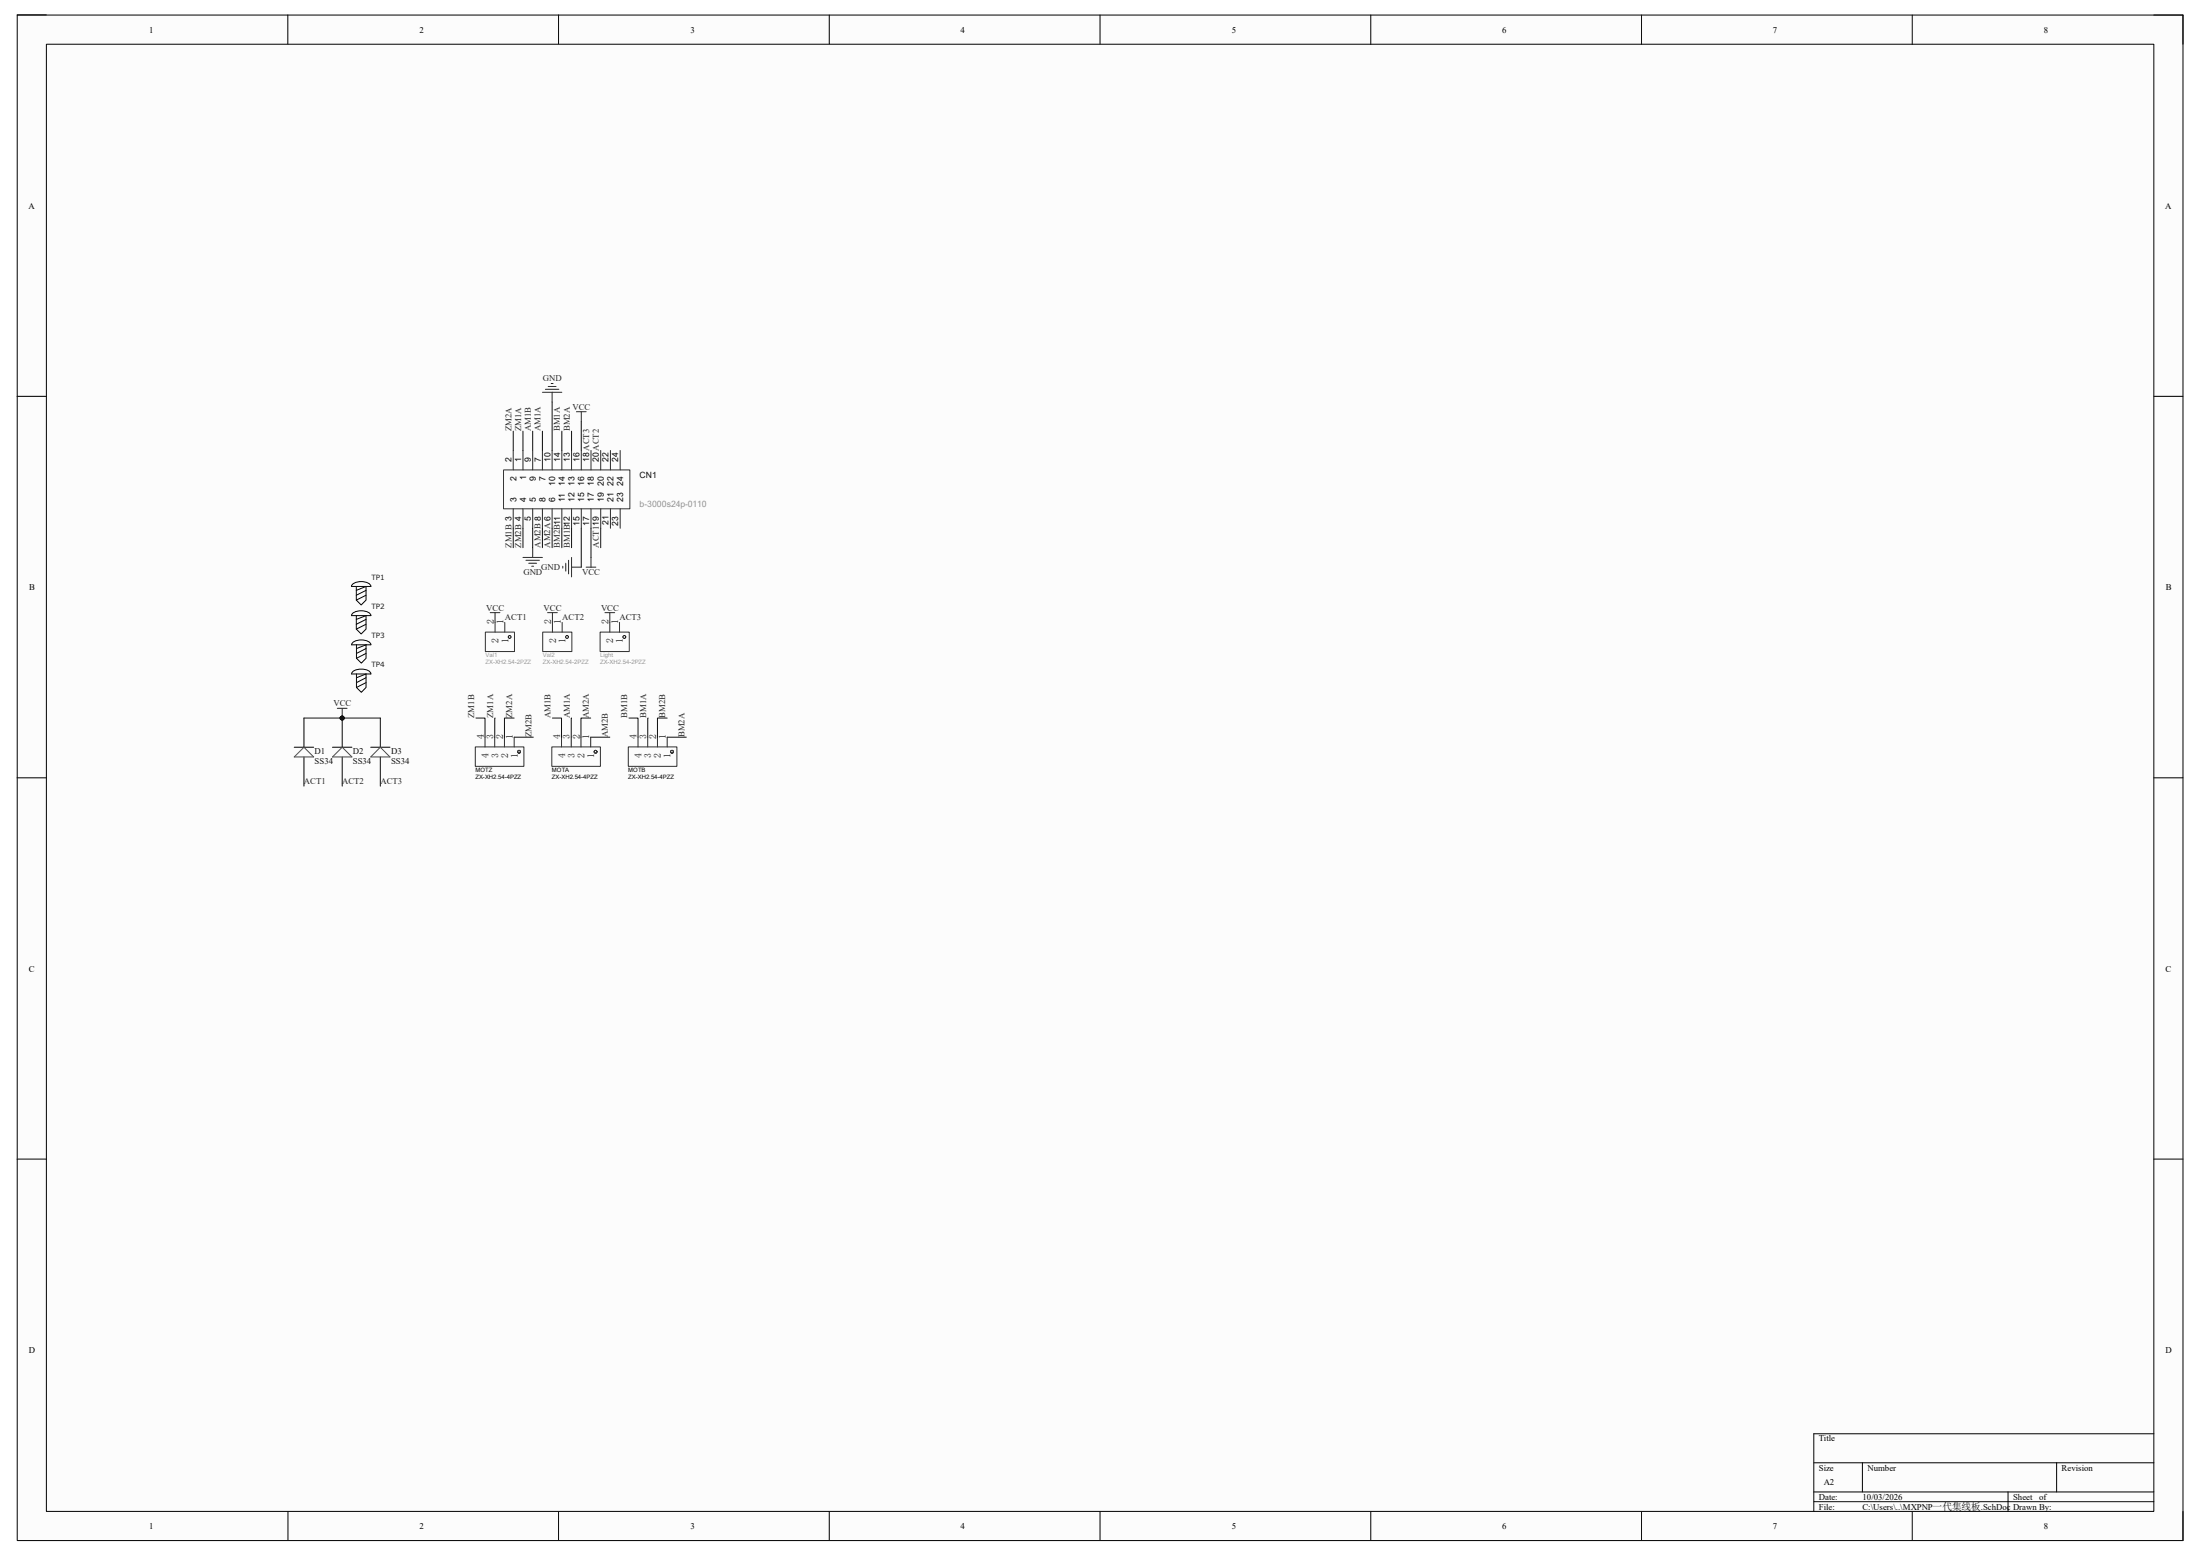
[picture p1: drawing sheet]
<svg xmlns="http://www.w3.org/2000/svg" width="297mm" height="210mm" viewBox="0 0 297 210" stroke-linecap="round" stroke-linejoin="round" font-family="sans-serif">
<path d="M2.3 2h292.4v205.9h-292.4z" fill="#fcfcfc"/>
<path d="M2.3 2h292.4v205.9h-292.4z" fill="none" stroke="#000" stroke-width=".14"/>
<path d="M6.3 6h284.5v198h-284.5z" fill="#fcfcfc"/>
<g fill="none" stroke="#000" stroke-width=".14">
<path d="M2.3 2h3.9M6.3 6h284.5v198h-284.5zM38.9 2v3.9M75.4 2v3.9M112 2v3.9M148.5 2v3.9M185.1 2v4M221.6 2v4M258.2 2v4M290.8 2h3.9v4M2.3 53.5h3.9M290.8 53.5h3.9"/>
<path d="M47.6 78.9a2.02 2.02 0 0 1 2.4 0l.1 .2h-2.6zM48.1 79.1v1.9l.7 .6 .6-.6v-1.9l-1.3 .6M49.4 79.7l-1.3 .6M47.6 82.8a2.02 2.02 0 0 1 2.4 0l.1 .3h-2.6zM47.6 86.8a2 2 0 0 1 2.4 0l.1 .2h-2.6zM47.6 90.7a2.03 2.03 0 0 1 2.4 0l.1 .3h-2.6zM48.1 83.1v1.8l.7 .7 .6-.7v-1.8l-1.3 .5M48.1 87v1.8l.7 .7 .6-.7v-1.8l-1.3 .5M48.1 91v1.8l.7 .6 .6-.6v-1.8l-1.3 .5M49.4 80.3l-1.3 .7M49.4 83.6l-1.3 .6M49.4 84.2l-1.3 .7"/>
<path d="M49.4 87.5l-1.3 .7M49.4 88.2l-1.3 .6M49.4 91.5l-1.3 .6M49.4 92.1l-1.3 .7M51.3 96.9v3.9M2.3 105h3.9M50.1 100.8h2.6M51.3 102.2v3.9M290.8 105h3.9M2.3 156.4h3.9M290.8 156.4h3.9M244.9 197.4h45.9"/>
<path d="M251.5 197.4v3.9M277.7 197.4v3.9M290.8 193.5h-45.9v10.5M38.9 204v3.9M75.4 204v3.9M112 204v3.9M148.5 204v3.9M185.1 204v3.9M221.6 204v3.9M244.9 201.3h45.9M244.9 202.6h45.9M258.2 204v3.9"/>
<path d="M271.1 201.3v2.7M294.7 204v3.9"/>
<circle cx="68.8" cy="86" r=".19"/>
<circle cx="76.6" cy="86" r=".19"/>
<circle cx="84.3" cy="86" r=".2"/>
</g>
<g fill="none" stroke="#303030" stroke-width=".14">
<path d="M68 63.4h17v5.3h-17zM65.5 85.3h4v2.6h-4zM73.3 85.3h3.9v2.6h-3.9zM81 85.3h4v2.6h-4zM64.2 100.8h6.5v2.6h-6.5zM74.5 100.8h6.6v2.6h-6.6zM84.8 100.8h6.6v2.6h-6.6zM90.6 101.3h.3v.3h-.3z"/>
<circle cx="70.1" cy="101.5" r=".19"/>
<circle cx="80.4" cy="101.5" r=".19"/>
<circle cx="90.7" cy="101.5" r=".2"/>
</g>
<g fill="none" stroke="#292929" stroke-width=".14">
<path d="M69.3 60.8v2.6M69.3 68.7v2.6M70.6 60.8v2.6M70.6 68.7v2.6M71.9 60.8v2.6M71.9 68.7v2.6M73.2 60.8v2.6M73.2 68.7v2.6M74.5 60.8v2.6M74.5 68.7v2.6M75.9 60.8v2.6M75.9 68.7v2.6"/>
<path d="M77.2 60.8v2.6M77.2 68.7v2.6M78.5 60.8v2.6M78.5 68.7v2.6M79.8 60.8v2.6M79.8 68.7v2.6M81.1 60.8v2.6M81.1 68.7v2.6M82.4 60.8v2.6M82.4 68.7v2.6M83.7 60.8v2.6M83.7 68.7v2.6"/>
<path d="M65.5 99.5v1.3M66.8 99.5v1.3M66.8 84v1.3M68.1 99.5v1.3M68.2 84v1.3M69.4 99.5v1.3M74.6 84v1.3M75.8 99.5v1.3M75.9 84v1.3M77.1 99.5v1.3M78.4 99.5v1.3M79.8 99.5v1.3"/>
<path d="M82.3 84v1.3M83.6 84v1.3M86.1 99.5v1.3M87.5 99.5v1.3M88.8 99.5v1.3M90.1 99.5v1.3"/>
</g>
<g fill="none" stroke="#262626" stroke-width=".14">
<path d="M73.2 52.9h2.7M73.6 52.5h1.9M74 52.2h1.1M74.4 51.8h.3M74.5 52.9v1.4M77.8 55.6h1.3M78.5 55.6v1.3M70.6 75.2h2.6M71 75.6h1.8M71.4 76h1.1M71.8 76.4h.2M71.9 73.9v1.3"/>
<path d="M76 76.4v.3M76.4 76v1.1M76.8 75.6v1.8M77.2 76.5h1.3M77.2 75.2v2.7M79.1 76.5h1.4M79.8 75.2v1.3M66.2 82.7h1.3M66.8 82.7v1.3M73.9 82.7h1.3M74.6 82.7v1.3M81.7 82.7h1.3"/>
<path d="M82.3 82.7v1.3"/>
</g>
<g fill="none" stroke="#0e0e0e" stroke-width=".14">
<path d="M69.3 58.2v2.6M70.6 58.2v2.6M71.9 58.2v2.6M73.2 58.2v2.6M74.5 54.3v6.5M75.9 58.2v2.6M77.2 58.2v2.6M78.5 56.9v3.9M69.3 71.3v2.6M70.6 71.3v2.6M71.9 71.3v2.6M73.2 71.3v2.6"/>
<path d="M74.5 71.3v2.6M75.9 71.3v2.6M77.2 71.3v2.6M78.5 71.3v5.2M79.8 71.3v3.9M81.1 71.3v2.6M64.3 96.9h1.2v2.6M66.8 96.9v2.6M69.4 96.9h-1.3v2.6M69.4 99.5h2.6M74.6 96.9h1.2v2.6M77.2 96.9l-.1 2.6"/>
<path d="M79.8 96.9h-1.4v2.6M79.8 99.5h2.5M84.9 96.9h1.2v2.6M87.5 96.9v2.6M90.1 96.9h-1.3v2.6M90.1 99.5h2.6"/>
</g>
<path d="M51.3 100.8l1.4 1.4h-2.6z" fill="none" stroke="#4c4c4c" stroke-width=".14"/>
<circle cx="46.2" cy="96.9" r=".26" fill="#0e0e0e"/>
<circle cx="46.2" cy="96.9" r=".26" fill="none" stroke="#0e0e0e" stroke-width=".14"/>
<path d="M46.2 96.9v3.9" fill="none" stroke="#000" stroke-width=".14"/>
<circle cx="46.2" cy="96.9" r=".26" fill="#0e0e0e"/>
<circle cx="46.2" cy="96.9" r=".26" fill="none" stroke="#0e0e0e" stroke-width=".14"/>
<path d="M41 96.9v3.9M39.7 100.8h2.7M41 102.2v3.9M44.9 100.8h2.6M46.2 102.2v3.9" fill="none" stroke="#000" stroke-width=".14"/>
<path d="M41 100.8l1.4 1.4h-2.7zM46.2 100.8l1.3 1.4h-2.6z" fill="none" stroke="#4c4c4c" stroke-width=".14"/>
<path d="M45.5 95.6h1.4M46.2 95.6v1.3" fill="none" stroke="#262626" stroke-width=".14"/>
<circle cx="46.2" cy="96.9" r=".26" fill="#0e0e0e"/>
<g fill="none" stroke="#0e0e0e" stroke-width=".14">
<path d="M41 96.9h10.3"/>
<circle cx="46.2" cy="96.9" r=".26"/>
</g>
<circle cx="46.2" cy="96.9" r=".26" fill="#0e0e0e"/>
<circle cx="46.2" cy="96.9" r=".26" fill="none" stroke="#0e0e0e" stroke-width=".14"/>
<g font-size="1.3">
<text x="66.7" y="84.3" transform="rotate(-90 66.7 84.3)">2</text>
<text x="67.3" y="86.8" transform="rotate(-90 67.3 86.8)">2</text>
<text x="68" y="84.3" transform="rotate(-90 68 84.3)">1</text>
<text x="68.6" y="86.7" transform="rotate(-90 68.6 86.7)">1</text>
<text x="74.4" y="84.3" transform="rotate(-90 74.4 84.3)">2</text>
<text x="75.1" y="86.8" transform="rotate(-90 75.1 86.8)">2</text>
<text x="75.7" y="84.3" transform="rotate(-90 75.7 84.3)">1</text>
<text x="76.4" y="86.7" transform="rotate(-90 76.4 86.7)">1</text>
<text x="82.1" y="84.3" transform="rotate(-90 82.1 84.3)">2</text>
<text x="82.8" y="86.8" transform="rotate(-90 82.8 86.8)">2</text>
<text x="83.5" y="84.3" transform="rotate(-90 83.5 84.3)">1</text>
<text x="84.1" y="86.7" transform="rotate(-90 84.1 86.7)">1</text>
<text x="65.3" y="99.8" transform="rotate(-90 65.3 99.8)">4</text>
<text x="66.6" y="99.8" transform="rotate(-90 66.6 99.8)">3</text>
<text x="67.9" y="99.8" transform="rotate(-90 67.9 99.8)">2</text>
<text x="69.3" y="99.8" transform="rotate(-90 69.3 99.8)">1</text>
<text x="75.6" y="99.8" transform="rotate(-90 75.6 99.8)">4</text>
<text x="77" y="99.8" transform="rotate(-90 77 99.8)">3</text>
<text x="78.3" y="99.8" transform="rotate(-90 78.3 99.8)">2</text>
<text x="79.6" y="99.8" transform="rotate(-90 79.6 99.8)">1</text>
<text x="86" y="99.8" transform="rotate(-90 86 99.8)">4</text>
<text x="87.3" y="99.8" transform="rotate(-90 87.3 99.8)">3</text>
<text x="88.6" y="99.8" transform="rotate(-90 88.6 99.8)">2</text>
<text x="89.9" y="99.8" transform="rotate(-90 89.9 99.8)">1</text>
<text x="66" y="102.3" transform="rotate(-90 66 102.3)">4</text>
<text x="67.3" y="102.3" transform="rotate(-90 67.3 102.3)">3</text>
<text x="68.6" y="102.3" transform="rotate(-90 68.6 102.3)">2</text>
<text x="69.9" y="102.2" transform="rotate(-90 69.9 102.2)">1</text>
<text x="76.3" y="102.3" transform="rotate(-90 76.3 102.3)">4</text>
<text x="77.6" y="102.3" transform="rotate(-90 77.6 102.3)">3</text>
<text x="78.9" y="102.3" transform="rotate(-90 78.9 102.3)">2</text>
<text x="80.2" y="102.2" transform="rotate(-90 80.2 102.2)">1</text>
<text x="86.6" y="102.3" transform="rotate(-90 86.6 102.3)">4</text>
<text x="87.9" y="102.3" transform="rotate(-90 87.9 102.3)">3</text>
<text x="89.2" y="102.3" transform="rotate(-90 89.2 102.3)">2</text>
<text x="90.5" y="102.2" transform="rotate(-90 90.5 102.2)">1</text>
</g>
<g font-size="1.2">
<text x="20.1" y="4.4">1</text>
<text x="56.6" y="4.4">2</text>
<text x="93.2" y="4.4">3</text>
<text x="129.7" y="4.4">4</text>
<text x="166.3" y="4.4">5</text>
<text x="202.8" y="4.4">6</text>
<text x="239.4" y="4.4">7</text>
<text x="275.9" y="4.4">8</text>
<text x="3.9" y="28.2">A</text>
<text x="292.4" y="28.2">A</text>
<text x="69.1" y="62.4" transform="rotate(-90 69.1 62.4)">2</text>
<text x="69.7" y="64.9" transform="rotate(-90 69.7 64.9)">2</text>
<text x="70.4" y="62.4" transform="rotate(-90 70.4 62.4)">1</text>
<text x="71" y="64.8" transform="rotate(-90 71 64.8)">1</text>
<text x="71.7" y="62.4" transform="rotate(-90 71.7 62.4)">9</text>
<text x="72.3" y="65" transform="rotate(-90 72.3 65)">9</text>
<text x="73" y="62.4" transform="rotate(-90 73 62.4)">7</text>
<text x="73.7" y="64.9" transform="rotate(-90 73.7 64.9)">7</text>
<text x="74.3" y="62.4" transform="rotate(-90 74.3 62.4)">10</text>
<text x="75" y="65.6" transform="rotate(-90 75 65.6)">10</text>
<text x="75.6" y="62.4" transform="rotate(-90 75.6 62.4)">14</text>
<text x="76.3" y="65.6" transform="rotate(-90 76.3 65.6)">14</text>
<text x="76.9" y="62.4" transform="rotate(-90 76.9 62.4)">13</text>
<text x="77.6" y="65.6" transform="rotate(-90 77.6 65.6)">13</text>
<text x="78.2" y="62.4" transform="rotate(-90 78.2 62.4)">16</text>
<text x="78.9" y="65.6" transform="rotate(-90 78.9 65.6)">16</text>
<text x="79.5" y="62.4" transform="rotate(-90 79.5 62.4)">18 ACT3</text>
<text x="80.2" y="65.6" transform="rotate(-90 80.2 65.6)">18</text>
<text x="80.9" y="62.4" transform="rotate(-90 80.9 62.4)">20 ACT2</text>
<text x="81.5" y="65.6" transform="rotate(-90 81.5 65.6)">20</text>
<text x="82.2" y="62.4" transform="rotate(-90 82.2 62.4)">22</text>
<text x="82.8" y="65.6" transform="rotate(-90 82.8 65.6)">22</text>
<text x="83.5" y="62.4" transform="rotate(-90 83.5 62.4)">24</text>
<text x="84.1" y="65.6" transform="rotate(-90 84.1 65.6)">24</text>
<text x="69.7" y="67.8" transform="rotate(-90 69.7 67.8)">3</text>
<text x="71" y="67.8" transform="rotate(-90 71 67.8)">4</text>
<text x="71.7" y="70.3" transform="rotate(-90 71.7 70.3)">5</text>
<text x="72.3" y="67.8" transform="rotate(-90 72.3 67.8)">5</text>
<text x="73.7" y="67.8" transform="rotate(-90 73.7 67.8)">8</text>
<text x="75" y="67.8" transform="rotate(-90 75 67.8)">6</text>
<text x="76.3" y="67.8" transform="rotate(-90 76.3 67.8)">11</text>
<text x="77.6" y="67.8" transform="rotate(-90 77.6 67.8)">12</text>
<text x="78.2" y="71" transform="rotate(-90 78.2 71)">15</text>
<text x="78.9" y="67.8" transform="rotate(-90 78.9 67.8)">15</text>
<text x="79.5" y="71" transform="rotate(-90 79.5 71)">17</text>
<text x="80.2" y="67.8" transform="rotate(-90 80.2 67.8)">17</text>
<text x="81.5" y="67.8" transform="rotate(-90 81.5 67.8)">19</text>
<text x="82.2" y="70.8" transform="rotate(-90 82.2 70.8)">21</text>
<text x="82.8" y="67.8" transform="rotate(-90 82.8 67.8)">21</text>
<text x="83.5" y="71" transform="rotate(-90 83.5 71)">23</text>
<text x="84.1" y="67.8" transform="rotate(-90 84.1 67.8)">23</text>
<text x="3.9" y="79.6">B</text>
<text x="292.4" y="79.6">B</text>
<text x="3.9" y="131.1">C</text>
<text x="292.4" y="131.1">C</text>
<text x="3.9" y="182.6">D</text>
<text x="292.4" y="182.6">D</text>
<text x="245.6" y="194.5">Title</text>
<text x="245.6" y="198.5">Size</text>
<text x="245.6" y="202.4">Date:</text>
<text x="245.6" y="203.7">File:</text>
<text x="246.2" y="200.4">A2</text>
<text x="251.5" y="203.7">C:\Users\..\MXPNP一代集线板.SchDoc Drawn By:</text>
<text x="251.5" y="202.4">10/03/2026</text>
<text x="252.1" y="198.5">Number</text>
<text x="271.8" y="202.4">Sheet</text>
<text x="275.3" y="202.4">of</text>
<text x="278.4" y="198.5">Revision</text>
<text x="20.1" y="206.3">1</text>
<text x="56.6" y="206.3">2</text>
<text x="93.2" y="206.3">3</text>
<text x="129.7" y="206.3">4</text>
<text x="166.3" y="206.3">5</text>
<text x="202.8" y="206.3">6</text>
<text x="239.4" y="206.3">7</text>
<text x="275.9" y="206.3">8</text>
</g>
<g font-size="1.2" fill="#262626">
<text x="73.3" y="51.4">GND</text>
<text x="69" y="58.2" transform="rotate(-90 69 58.2)">ZM2A</text>
<text x="70.4" y="58.2" transform="rotate(-90 70.4 58.2)">ZM1A</text>
<text x="71.7" y="58.2" transform="rotate(-90 71.7 58.2)">AM1B</text>
<text x="73" y="58.2" transform="rotate(-90 73 58.2)">AM1A</text>
<text x="75.6" y="58.2" transform="rotate(-90 75.6 58.2)">BM1A</text>
<text x="76.9" y="58.2" transform="rotate(-90 76.9 58.2)">BM2A</text>
<text x="77.3" y="55.3">VCC</text>
<text x="69" y="73.9" transform="rotate(-90 69 73.9)">ZM1B 3</text>
<text x="70.4" y="73.9" transform="rotate(-90 70.4 73.9)">ZM2B 4</text>
<text x="70.7" y="77.6">GND</text>
<text x="73" y="73.9" transform="rotate(-90 73 73.9)">AM2B 8</text>
<text x="73.1" y="76.9">GND</text>
<text x="74.3" y="73.9" transform="rotate(-90 74.3 73.9)">AM2A 6</text>
<text x="75.6" y="73.9" transform="rotate(-90 75.6 73.9)">BM2B11</text>
<text x="76.9" y="73.9" transform="rotate(-90 76.9 73.9)">BM1B12</text>
<text x="78.6" y="77.6">VCC</text>
<text x="80.9" y="73.9" transform="rotate(-90 80.9 73.9)">ACT119</text>
<text x="65.7" y="82.4">VCC</text>
<text x="68.2" y="83.7">ACT1</text>
<text x="73.4" y="82.4">VCC</text>
<text x="75.9" y="83.7">ACT2</text>
<text x="81.1" y="82.4">VCC</text>
<text x="83.7" y="83.7">ACT3</text>
<text x="45" y="95.3">VCC</text>
<text x="64" y="96.9" transform="rotate(-90 64 96.9)">ZM1B</text>
<text x="66.6" y="96.9" transform="rotate(-90 66.6 96.9)">ZM1A</text>
<text x="69.2" y="96.9" transform="rotate(-90 69.2 96.9)">ZM2A</text>
<text x="71.8" y="99.5" transform="rotate(-90 71.8 99.5)">ZM2B</text>
<text x="74.3" y="96.9" transform="rotate(-90 74.3 96.9)">AM1B</text>
<text x="76.9" y="96.9" transform="rotate(-90 76.9 96.9)">AM1A</text>
<text x="79.5" y="96.9" transform="rotate(-90 79.5 96.9)">AM2A</text>
<text x="82.1" y="99.5" transform="rotate(-90 82.1 99.5)">AM2B</text>
<text x="84.7" y="96.9" transform="rotate(-90 84.7 96.9)">BM1B</text>
<text x="87.2" y="96.9" transform="rotate(-90 87.2 96.9)">BM1A</text>
<text x="89.8" y="96.9" transform="rotate(-90 89.8 96.9)">BM2B</text>
<text x="92.4" y="99.5" transform="rotate(-90 92.4 99.5)">BM2A</text>
<text x="41" y="105.8">ACT1</text>
<text x="46.2" y="105.8">ACT2</text>
<text x="51.4" y="105.8">ACT3</text>
</g>
<g font-size="1.2" fill="#0e0e0e">
<text x="86.4" y="64.5">CN1</text>
<text x="42.5" y="101.8">D1</text>
<text x="47.6" y="101.8">D2</text>
<text x="52.8" y="101.8">D3</text>
<text x="42.5" y="103.1">SS34</text>
<text x="47.6" y="103.1">SS34</text>
<text x="52.8" y="103.1">SS34</text>
</g>
<text font-size="1.2" fill="#969696" x="86.4" y="68.4">b-3000s24p-0110</text>
<g font-size="1" fill="#1c1c1c">
<text x="50.2" y="78.2">TP1</text>
<text x="50.2" y="82.1">TP2</text>
<text x="50.2" y="86.1">TP3</text>
<text x="50.2" y="90">TP4</text>
</g>
<g font-size=".8" fill="#969696">
<text x="65.5" y="88.7">Val1</text>
<text x="65.5" y="89.6">ZX-XH2.54-2PZZ</text>
<text x="73.3" y="88.7">Val2</text>
<text x="73.3" y="89.6">ZX-XH2.54-2PZZ</text>
<text x="81" y="88.7">Light</text>
<text x="81" y="89.6">ZX-XH2.54-2PZZ</text>
</g>
<g font-size=".8">
<text x="64.2" y="104.2">MOTZ</text>
<text x="64.2" y="105.1">ZX-XH2.54-4PZZ</text>
<text x="74.5" y="104.2">MOTA</text>
<text x="74.5" y="105.1">ZX-XH2.54-4PZZ</text>
<text x="84.8" y="104.2">MOTB</text>
<text x="84.8" y="105.1">ZX-XH2.54-4PZZ</text>
</g>
</svg>
